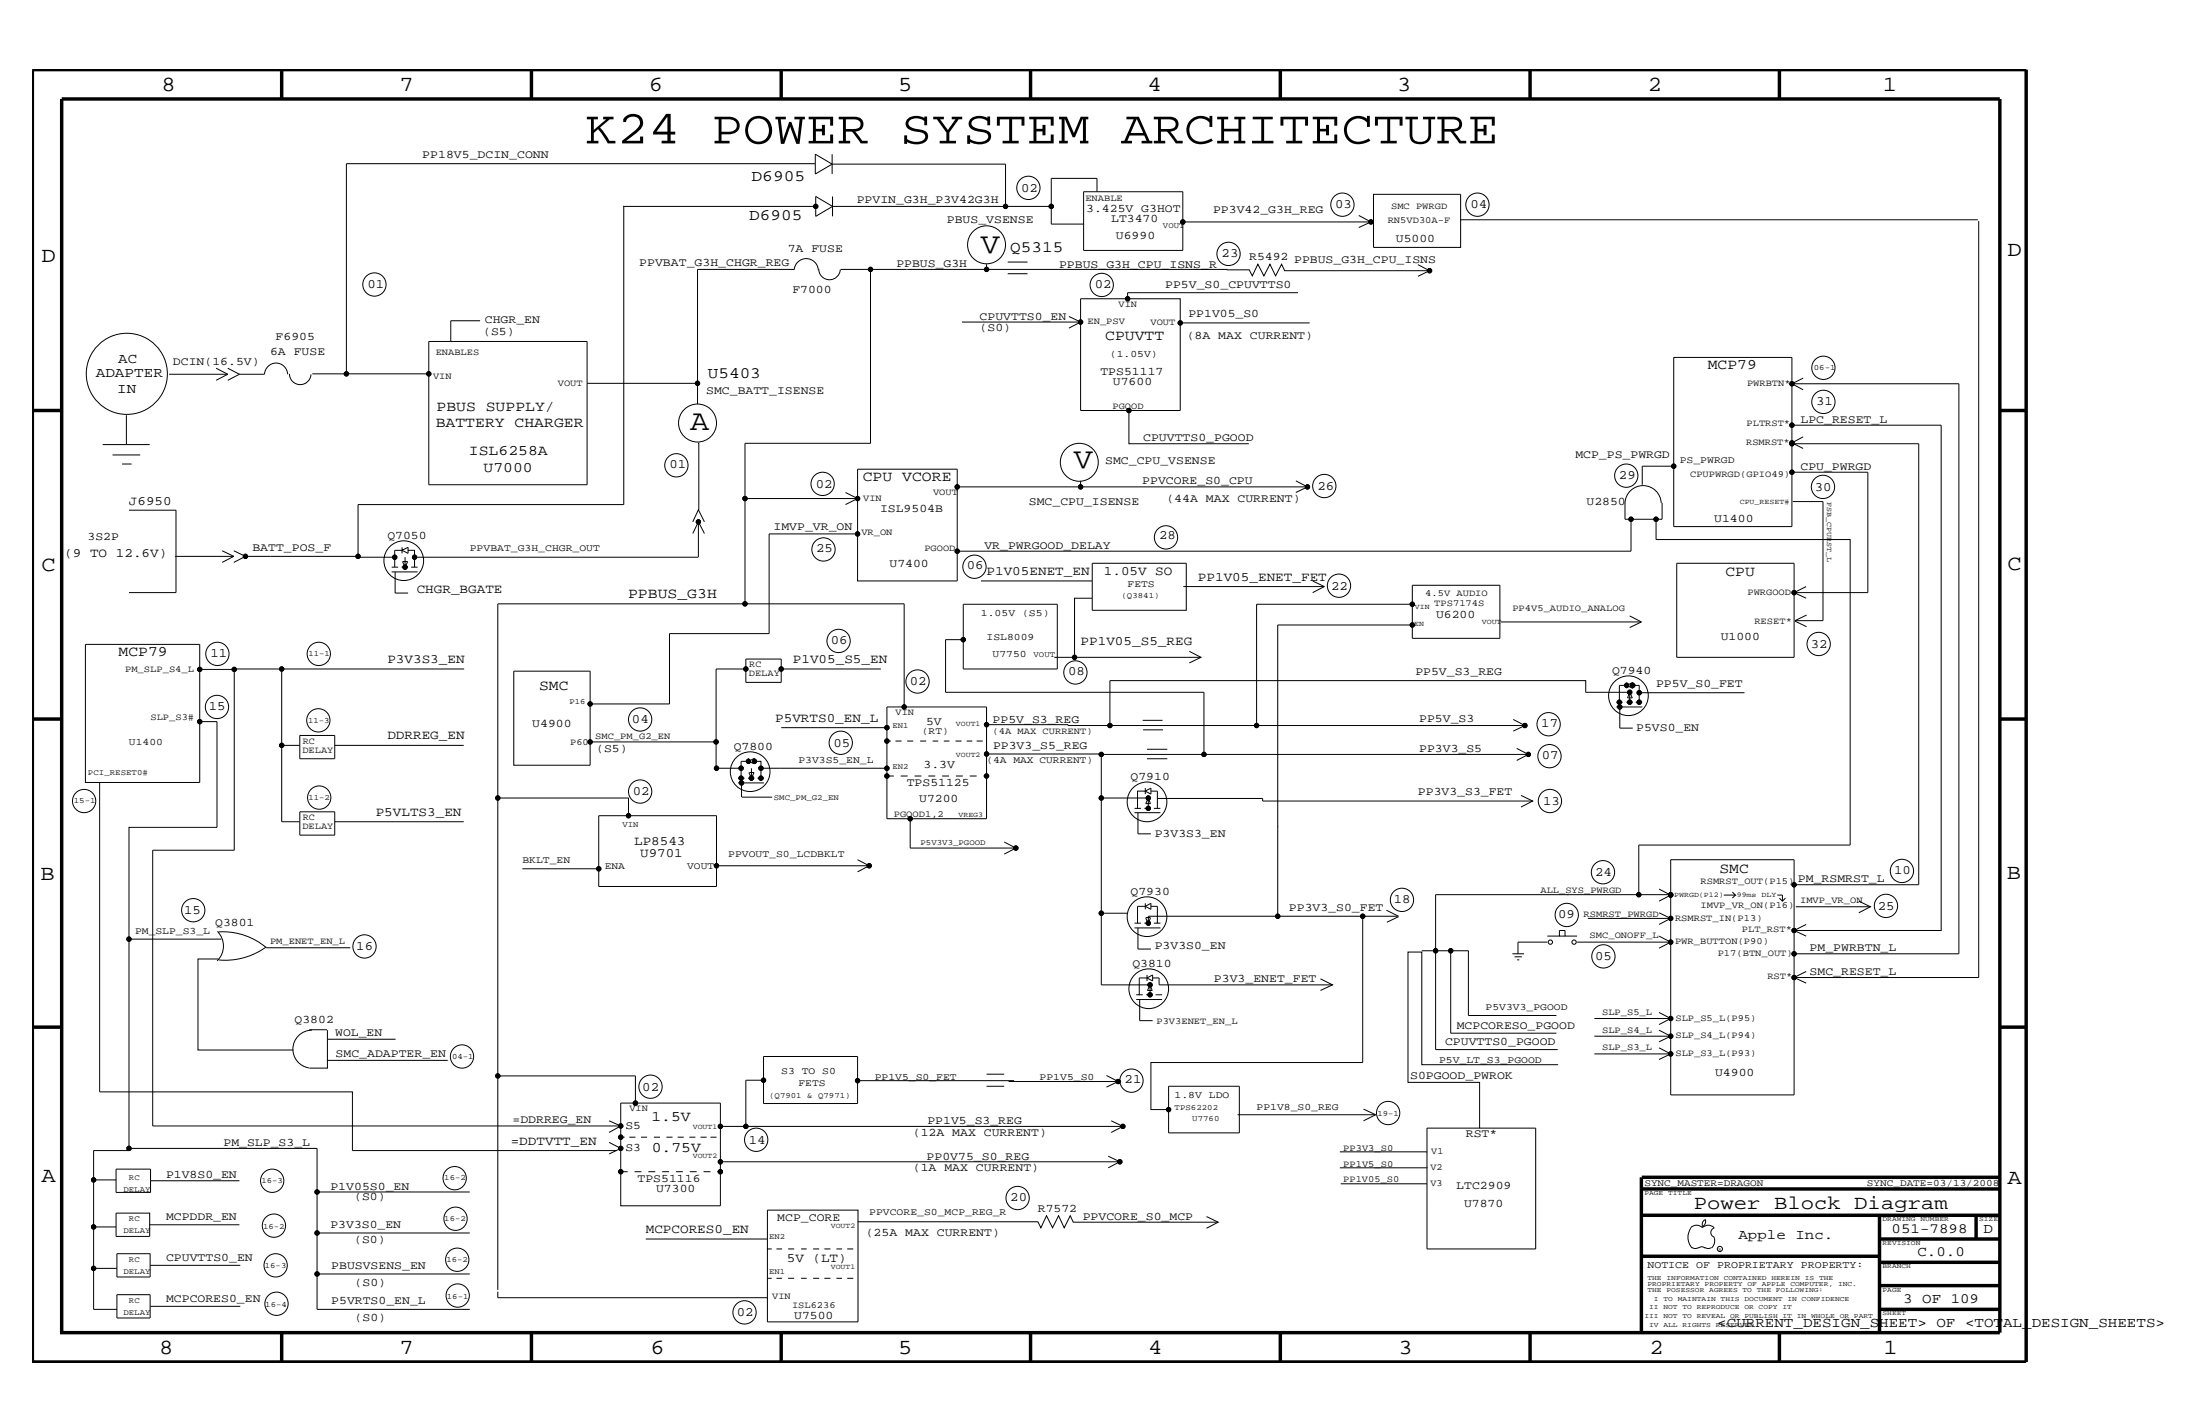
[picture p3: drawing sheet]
<svg xmlns="http://www.w3.org/2000/svg" width="432mm" height="279mm" viewBox="0 0 432 279" stroke-linecap="round" stroke-linejoin="round" font-family="sans-serif">
<g fill="none" stroke="#000" stroke-width=".68" stroke-linecap="butt">
<path d="M6.4 13.7h391.3v253.5h-391.3zM12.1 19.4h380.4v242.1h-380.4zM55.3 13.7v5.7M104.3 13.7v5.7M153.3 13.7v5.7M202.3 13.7v5.7M251.3 13.7v5.7M300.3 13.7v5.7M349.3 13.7v5.7M6.4 80.5h5.7M392.5 80.5h5.2M6.4 141.1h5.7"/>
<path d="M392.5 141.1h5.2M6.4 201.5h5.7M392.5 201.5h5.2M322.2 231v30.5M322.2 233.3h70.3M322.2 238.4h70.3M322.2 231h70.3M368.9 238.4v23.1M387.9 238.4v4.7M322.2 246.5h46.7M368.9 256.9h23.6M368.9 252.3h23.6"/>
<path d="M368.9 247.7h23.6M368.9 243.1h23.6M55.3 261.5v5.7M104.3 261.5v5.7M153.3 261.5v5.7M202.3 261.7v5.5M251.3 261.5v5.7M300.3 261.5v5.7M349.3 261.5v5.7"/>
</g>
<g fill="none" stroke="#000" stroke-width=".2">
<path d="M160 32.1h-92v41.2M163.3 32.2l-3.3 1.9v-3.8l3.3 1.9v1.9M163.3 30.3v1.9M163.3 32.2h34.1v8.3M163.4 38.6v1.9h34M215.3 37.6v-2.6h-9v9h6.4v-6.4h19.5v11.5h-19.5v-5.1M269.6 38.1h17.1v10.4h-17.1zM122.4 40.5v58.5h-52.1v10.2h-22.2M122.4 40.4l-.1 .1h37.8M155.9 52.9h-19v26.4M155.9 52.9a2.37 2.37 0 0 1 2.4-2.2 2.37 2.37 0 0 1 2.3 2.2M160.7 52.8a2.12 2.12 0 0 0 2.1 2.1 2.12 2.12 0 0 0 2.1-2"/>
<path d="M163.4 40.5l-3.3 1.9v-3.8l3.3 1.9v1.9M165 52.9h13M170.9 52.9v34.1h-24.7v31.5M178.1 52.9h62.8h4.3l.6 1.2 1.1-2.3 1.2 2.3 1.2-2.3 1.1 2.3 1.1-2.3 .6 1.3h28.5M193.6 51.8v1.1M197.4 40.5h8.9M197.4 40.4v.1M197.8 51.4h3.9M197.8 53.7h3.9M232.2 43.5h36.9l-2.4 1.1M254.8 57.4h-33.5v1.2M266.7 42.3l2.4 1.2v-.1"/>
<path d="M278.3 51.9l2.3 1.2M280.6 53.1l-2.3 1.1M286.6 43.1h101.6M388.4 43.4v148.4h-36.3M33.2 73.4h11.5M42.4 72.2l2.3 1.2M44.7 72.2l2.3 1.2-2.3 1.2M44.7 73.4l-2.3 1.2M46.9 73.4h5M51.9 73.4a2.28 2.28 0 0 1 2.3-2.2 2.28 2.28 0 0 1 2.3 2.2M56.8 73.3a2.12 2.12 0 0 0 2.1 2.2 2.12 2.12 0 0 0 2.1-2M61.3 73.3h22.9"/>
<path d="M94.2 62.9h-5.7v4.1h26.7v28.1h-31v-28.1h4.3M115.2 75.2h21.7M137 73.4l-.1 .1M188.8 63.2h23.3M209.8 62.1l2.3 1.1v-4.6h19.5v4.8h25.4M212.1 63.2l-2.3 1.2M212.1 63.2v17.3h19.5v-17.1M351.7 75.3h32.8v111.8h-32.4v4.7M351.7 75.3l2.2 1.2M351.7 75.3v11.8M353.9 74.2l-2.2 1.1v-5.2h-23.2v33.2h23.2v-10.6M20.2 87.2h9.2"/>
<path d="M22.1 89.3h5.4M24 91h1.8M24.8 81.5v5.7M137 87h.2l-.1 13M146.2 97.8h22.1M165.9 96.6l2.4 1.2M168.3 97.8l-2.4 1.2M187.9 95.5v12.6h132.2v-6.2M212.1 95.5h-24.2v-3.4h-19.6v12.7M212.1 94.3v1.2M212.1 95.5h44.5M221.6 80.5v6.6h23.5"/>
<path d="M254.3 94.3l2.3 1.2M256.6 95.5l-2.3 1.1M318.9 98.7v3.2h6.1M318.9 98.7a3.6 3.6 0 0 1 3.6-3.4 3.6 3.6 0 0 1 3.5 3.4M326.2 98.7v3.2h-1.2v4h38.1v59.9h-41.5v9.7M328.5 91.5h-6.2v3.6M351.7 83.4h29.3v99.2h-28.9M351.7 87.1v5.6h14.9v23.6h-14.5v-5.8h-23v18.5h23v-12.7M351.7 87.1h24.9v86.5h-24.5M351.9 98.4h5.9v23.4h-5.5l2.3-1.1M353.9 85.7l-2.2 1.2 2.2 1.1M25.3 100.1h9.2v16.2h-9.2"/>
<path d="M34.4 109.2h11.5M43.6 108.1l2.3 1.1M45.9 109.2l-2.3 1.1M45.9 108.1l2.3 1.1-2.3 1.1M70.3 109.2v.1h7.2M76.9 111.3h1.2M76.9 112.2h5.1M77.6 112.2v4.2h2.5M78.8 111.3h1.3M78.9 108l1.2 .6v-.6h1.3v1.3M78.9 107.4v.6l1.2-.6v.6M78.9 108v.6"/>
<path d="M78.9 108h-1.4v3.3M79 110.2l.5 1.1M79.1 110.2h.9l-.5 1.1M79.5 109.3v2M80.7 111.3h1.3M136 102.4l1.1-2.4 1.2 2.4M137 109.3h-55.6v2M137.1 102.4l-1.1 2.3M137.1 102.4v6.9M137.1 102.4l1.2 2.3M168.3 104.8h-17.3v19.5h-19.6v13.8h-15.6v-6.4h-15v18.4h15v-4.5h24.7M168.3 104.8v9.2h19.6v-5.9"/>
<path d="M189.1 118.6h18.4v12.7h-18.4zM192.5 114h21.9M214.4 117.4h-3.5v11.6h24.8M214.4 110.5h18.4v9.2h-18.4zM232.2 115.1h27.7M257.6 114l2.3 1.1M259.9 115.1l-2.3 1.2M277.2 118.6h-30.6v23.8h52.7M354.5 115.1l-2.4 1.2 2.4 1.1M39.2 131.3h6.8v35.5h-16v54.1h91.7M55.3 131.3v14.9h3.5M91.1 131.3h-45.1"/>
<path d="M115.8 138.1v7.5M146.4 131.3h-5.9v19.4h5M146.4 129.3h6.9v4.6h-6.9zM153.3 131.3h19.6M177.5 138.7v-20.2h-79.8v92.6M189.1 125.5h-3.5v10.3h50.7v12.2h63.7M206.9 129h4M233.4 127.8l2.3 1.2-2.3 1.1M277.2 122.6v-7.8h17.2v10.5h-17.2v-2.7h-26.4v39.6M294.6 122h27.6M317.2 137.8h1.3M317.2 138.7h5.1"/>
<path d="M317.9 138.7v4.2h2.6M319.2 137.8h1.3M319.3 133.9v.6l1.2 .6v-.6h1.2v1.4M319.3 134.5v.6M319.9 135.8l.5 1.1h-1zM319.9 137.8v-2h-8.7v-2.3h-93.4v8.9h28.8M319.9 120.8l2.3 1.2M320.5 134.5v-.6l-1.2 .6h-1.5v3.3M321.7 137.8h.6M322.2 122l-2.3 1.1M342.4 135.9h-20.7v1.9h-.6M352.3 121.9l2.3 1.1"/>
<path d="M19.6 153.5h19.6v-27.1h-22.4v27.1h2.8v60.7h49.6v11.5h51.8M39.2 141.6h3.4v20.7h-17.3v22M55.3 146.2v15h3.5M58.8 144.3h6.9v4.6h-6.9zM58.8 159.3h6.9v4.6h-6.9zM65.7 146.2h25.3M97.7 156.6h25.7v3.4M140.6 150.7v.1M144.9 152.7h1.2M144.9 153.6h5M145.5 153.6v2.8M145.6 156.4h6"/>
<path d="M146.8 152.7h1.3M146.9 148.8v.6l1.2-.6v1.1l-1.2-.5M146.9 149.4v.5M146.9 149.4h-1.4v3.3M147 151.6l.5 1.1M147.1 151.6h.9l-.5 1.1M147.5 150.7v2M148.1 149.4h1.3v1.3M148.7 152.7h1.2M149.8 150.7h-.4v2M149.8 150.7h24.3v9.9h19.5v-12.7h22.6v45.3h9.5M149.9 150.7h-.1"/>
<path d="M153.3 142.8h20.8M174.8 145.4h-.7v5.3M175.8 145.4h1.2M178.1 145.4h1.1M180.6 145.4h1.2M183 145.4h1.2M185.3 145.4h1.1M187.5 145.4h1.2M189.7 145.4h1.1M191.7 145.4h1.2M193.6 142.2v-3.5h-19.5v6.7M216.2 156.6h9.2"/>
<path d="M216.2 148h20.1M217.8 142.4h-8.2v-.2h-16v5.7M222.7 159.5h5.1M223.3 158.6h.6M223.4 159.5v4.1h2.5M224.3 141.3h3.9M224.4 143.2h3.9M224.6 158.6h1.3M224.8 155.8v-.6h-1.5v3.4h-.6M224.8 154.6v.6l1.1 .6v-1.2l-1.1 .6M225.1 148.9h4M225.1 147h4"/>
<path d="M225.4 156.6v2M225.4 156.6l.4 1.1h-.9zM225.9 155.2h1.3v3.4M226.5 158.6h1.3M227.2 156.7h20.6v.5h53M297 141.2l2.3 1.2M297.7 146.8l2.3 1.2-2.3 1.2M298.5 156.1l2.3 1.1-2.3 1.2M299.3 142.4l-2.3 1.1M65.7 161.2h25.3M102.5 170.5h15M140.6 169.9v-9.9h-23.1v13.9h23.1v-4h30"/>
<path d="M168.3 168.7l2.3 1.2M170.6 169.9l-2.3 1.2M178.6 160.6v5.8h20.8M197.1 165.2l2.3 1.2-2.3 1.2M216.2 179.2h5M224.8 177.8l1.1 .6v-1.2l-1.1 .6h-1.5v3.3h-.6M224.8 177.2v1.2M225.9 177.8h1.3v3.3h-.7M250.8 162.2v17.6h16.7M250.8 179.8h-25.4v1.3l.4-1M250.9 162.2h-.1M272.1 178.6l2.4 1.2"/>
<path d="M274.3 179.8h-6.8v28.7h-41.6v9.2h3.5M274.5 179.9l-2.3 1.1M307.8 175.5l-.1 .1M321.6 175.5l6.3 .1M321.6 175.5h-39.8v11M325.6 179.1l2.3 1.1M325.6 174.4l2.3 1.2M327.9 175.5v-6.8h24.2v13.9M327.9 175.6v4.6M327.9 175.6l-2.3 1.2M340 175l.6 .6h-2.3M340.6 175.6l-.6 .6"/>
<path d="M348.8 175.6h1v1.2M349.3 176.2l.5 .6 .6-.6M352.5 177.9h14.6M364.8 176.8l2.3 1.1-2.3 1.2M42.7 182.7a4.1 4.1 0 0 1-.1 5.8M42.9 182.9a13.1 13.1 0 0 1 9.3 3M42.9 188.2h-4v17.8h18.7M43.4 184.3h-18.1v41h36.9v8.6M52.2 186h16.5M52.3 185.8a13.7 13.7 0 0 1-9.3 2.6M222.7 182.1h5.1M223 196.1h5.1"/>
<path d="M223.3 181.1h.6M223.4 182.1v4.1h2.5M223.6 195.2h.7M223.7 196.1v4.2h2.5M224.6 181.1h1.3M224.9 180.1l.4 1M224.9 180h.9M225 195.2h1.2M225.1 191.9l1.1-.6v1.2l-1.1-.6h-1.5v3.3h-.6M225.1 191.3v1.2M225.7 193.2l.4 1.1h-.9zM225.7 193.2v2"/>
<path d="M226.2 191.9h1.3v1.3h34M226.8 195.2h1.3M227.2 181.1h.6M259.2 192.1l2.3 1.1-2.3 1.1M279.1 186.5h9.1v12.7h17.3M281.8 186.8v19.1h23.9M284.7 186.5v16.2h20.8M296.8 187.1h2.3M297.3 187.7h1.4M297.8 188.3h.4M303.7 183.7h2.4v-1.1h1.1v1.1h2.3M303.7 184.9h-5.8v2.2"/>
<path d="M306.1 183.7h1.1M309.5 184.9h18.4M311.7 180.2h16.2v4.7M312.9 199.8h15M325.6 198.7l2.3 1.1v3.5M325.6 183.7l2.3 1.2v14.9M327.9 199.8l-2.3 1.2M327.9 184.9l-2.3 1.1M327.9 180.2l-2.3 1.2M354.5 192.9l-2.4-1.1v23h-24.2v-8M354.5 183.7l-2.4-1.1v4.5M354.5 190.6l-2.4 1.2"/>
<path d="M354.5 181.4l-2.4 1.2M60.7 202h3.5M61.2 202.1a3.7 3.7 0 0 0-3.7 3.5 3.7 3.7 0 0 0 3.1 3.9M64.2 208.1h23.7M64.3 202.1v7.5h-3.6M64.3 203.9h13.3M119.5 219.9l2.3 1v-4.5h19.6v11.6M124.7 216.4v-5.3h-27v42M149.9 211.9h-3.5v9.1h74M149.9 207.3h18.4v9.2h-18.4zM168.3 212h30.8M193.6 213.1h3.5"/>
<path d="M193.6 210.8h3.5M198 212.2h21.5M217.2 211l2.3 1.2-2.3 1.1M218.1 219.9l2.3 1.1M229.4 213.1h13.8v9.2h-13.8zM242.9 218.7h27.1M267.6 217.6l2.4 1.1M270 218.7l-2.4 1.2M305.8 208.9h-26.7v-22.1h-2.7v25.6h14v8.9h11v23.8h-21.3v-16M312.9 203.3h15M312.9 206.8h15M325.6 202.1l2.3 1.2"/>
<path d="M327.9 203.3v3.5l-2.3-1.2M327.9 203.3l-2.3 1.1M327.9 206.8l-2.3 1.1M18.4 231.5h4.4M22.8 238h6.6v4.6h-6.6zM22.8 229.4h6.7v4.6h-6.7zM25.3 225.3v.4h-6.9v31.2h4.5M29.5 231.7h17.5M92.2 233.9h-30v8M119.5 224.1l2.3 1.2v11.3h19.6v-8.6h78.4M119.5 222.2l2.3-1.3v2.2M122.6 223.1h-.8v2.2l-2.3 1.1"/>
<path d="M123.5 223.1h1.2M125.8 223.1h1.2M128.4 223.1h1.1M130.8 223.1h1.2M133 223.1h1.2M135.3 223.1h1.2M137.5 223.1h1.2M139.4 223.1h1.2M141.4 221h5M168.3 239.7h35.4l.6 1.2 1.1-2.4 1.2 2.4 1.2-2.4 1.1 2.4 1.2-2.4 .6 1.3h28.4M217.5 226.9l2.3 1.1-2.3 1.1M220.4 221l-2.3 1.2"/>
<path d="M236.8 238.7l2.3 1.1-2.3 1.2M263 226h17.1v3.1M263 229.1h17.1M263.1 232.3h17M280.2 229.1h-.1M290.4 221.3h-10.3v4.7M334.7 239.3l.1 .3a1.19 1.19 0 0 1-.6 1.1M334.8 239.3a1.02 1.02 0 0 0-.6 1.3M18.4 248.9h4.5M18.4 240.7h4.4M22.9 246h6.6v4.6h-6.6zM22.9 254h6.6v4.6h-6.6z"/>
<path d="M29.4 240.3h17.6M29.5 256.3h17.7M29.5 248.3h17.7M62.2 241.9v15h30M62.2 250h30M62.2 241.9h30M126.7 243.1h23.9M150.6 243.1v-5.7h17.8v22h-17.8v-4.8h-52.9v-1.2M150.6 243.1v2h.9M150.6 250.8h.9M150.6 245.1v9.5M152.4 245.1h1.1"/>
<path d="M152.4 250.8h1.1M154.7 245.1h1.2M154.7 250.8h1.2M157.2 245.1h1.1M157.2 250.8h1.1M159.6 245.1h1.2M159.6 250.8h1.2M161.8 245.1h1.2M161.8 250.8h1.2M164.2 245.1h1.1M164.2 250.8h1.1M166.3 245.1h1.2"/>
<path d="M166.3 250.8h1.2M331.8 240.9a1.61 1.61 0 0 1 2.4 0M331.9 241a3.1 3.1 0 0 0 .2 3.9M332.1 244.8l.6 .2 .7-.2M333.4 244.9l.6-.3 .7 .3M334.1 240.9a1.61 1.61 0 0 1 2.3 0M334.6 244.8l.7 .2 .6-.2M336.4 242.8l.2 .6a1.95 1.95 0 0 1-.6 1.4M336.5 240.9a.93 .93 0 0 0-.7 .9 .93 .93 0 0 0 .7 .9"/>
<circle cx="201.8" cy="36.9" r="2.29"/>
<circle cx="73.5" cy="55.8" r="2.29"/>
<circle cx="160.1" cy="40.5" r=".42"/>
<circle cx="170.9" cy="52.9" r=".42"/>
<circle cx="193.6" cy="48" r="3.7"/>
<circle cx="193.6" cy="52.9" r=".42"/>
<circle cx="197.4" cy="40.5" r=".42"/>
<circle cx="206.3" cy="40.5" r=".42"/>
<circle cx="216.2" cy="55.9" r="2.29"/>
<circle cx="221.3" cy="58.6" r=".42"/>
<circle cx="232.2" cy="43.5" r=".42"/>
<circle cx="241.1" cy="49.8" r="2.29"/>
<circle cx="263.5" cy="40.2" r="2.29"/>
<circle cx="269.1" cy="43.5" r=".42"/>
<circle cx="280.6" cy="53.1" r=".42"/>
<circle cx="290" cy="40.2" r="2.29"/>
<circle cx="24.9" cy="73.3" r="8"/>
<circle cx="68" cy="73.3" r=".42"/>
<circle cx="84.2" cy="73.3" r=".42"/>
<circle cx="136.9" cy="75.2" r=".42"/>
<circle cx="212.1" cy="63.2" r=".42"/>
<circle cx="231.6" cy="63.4" r=".42"/>
<circle cx="351.7" cy="75.3" r=".42"/>
<circle cx="357.9" cy="78.9" r="2.29"/>
<circle cx="357.9" cy="72.2" r="2.29"/>
<circle cx="132.8" cy="91.3" r="2.29"/>
<circle cx="136.9" cy="83" r="3.7"/>
<circle cx="146.2" cy="97.8" r=".42"/>
<circle cx="161.5" cy="94.9" r="2.29"/>
<circle cx="168.3" cy="97.8" r=".42"/>
<circle cx="187.9" cy="95.5" r=".42"/>
<circle cx="211.8" cy="90.7" r="3.7"/>
<circle cx="212.1" cy="95.5" r=".42"/>
<circle cx="221.6" cy="80.5" r=".42"/>
<circle cx="256.6" cy="95.5" r=".42"/>
<circle cx="259.9" cy="95.4" r="2.29"/>
<circle cx="319.2" cy="93.3" r="2.29"/>
<circle cx="328.5" cy="91.5" r=".42"/>
<circle cx="351.7" cy="86.9" r=".42"/>
<circle cx="351.7" cy="83.4" r=".42"/>
<circle cx="351.7" cy="87.1" r=".42"/>
<circle cx="351.7" cy="92.7" r=".42"/>
<circle cx="357.8" cy="95.5" r="2.29"/>
<circle cx="48.2" cy="109.2" r=".42"/>
<circle cx="70.3" cy="109.2" r=".42"/>
<circle cx="77.5" cy="109.3" r=".42"/>
<circle cx="79.2" cy="110" r="3.9"/>
<circle cx="79.5" cy="111.3" r=".42"/>
<circle cx="81.4" cy="109.3" r=".42"/>
<circle cx="137.1" cy="102.4" r=".42"/>
<circle cx="146.2" cy="118.5" r=".42"/>
<circle cx="161.6" cy="107.8" r="2.29"/>
<circle cx="168.3" cy="104.8" r=".42"/>
<circle cx="187.9" cy="108.1" r=".42"/>
<circle cx="191.3" cy="111.2" r="2.29"/>
<circle cx="228.9" cy="105.4" r="2.29"/>
<circle cx="262.8" cy="114.9" r="2.29"/>
<circle cx="277.2" cy="118.6" r=".42"/>
<circle cx="320.1" cy="101.9" r=".42"/>
<circle cx="325" cy="101.9" r=".42"/>
<circle cx="352.1" cy="116.3" r=".42"/>
<circle cx="39.2" cy="131.3" r=".42"/>
<circle cx="42.6" cy="138.7" r="2.29"/>
<circle cx="42.7" cy="128.3" r="2.29"/>
<circle cx="46" cy="131.3" r=".42"/>
<circle cx="55.3" cy="131.3" r=".42"/>
<circle cx="62.6" cy="128.3" r="2.29"/>
<circle cx="115.8" cy="138.1" r=".42"/>
<circle cx="146.4" cy="131.3" r=".42"/>
<circle cx="153.3" cy="131.3" r=".42"/>
<circle cx="164.6" cy="125.8" r="2.29"/>
<circle cx="177.5" cy="138.7" r=".42"/>
<circle cx="180.1" cy="133.7" r="2.29"/>
<circle cx="189.1" cy="125.5" r=".42"/>
<circle cx="210.9" cy="129" r=".42"/>
<circle cx="211.1" cy="131.9" r="2.29"/>
<circle cx="277.2" cy="122.6" r=".42"/>
<circle cx="317.8" cy="137.8" r=".42"/>
<circle cx="317.9" cy="138.7" r=".42"/>
<circle cx="319.3" cy="134.5" r=".42"/>
<circle cx="319.6" cy="136.5" r="3.9"/>
<circle cx="319.9" cy="137.8" r=".42"/>
<circle cx="319.9" cy="135.8" r=".42"/>
<circle cx="320.5" cy="134.5" r=".42"/>
<circle cx="321.7" cy="135.9" r=".42"/>
<circle cx="321.7" cy="137.8" r=".42"/>
<circle cx="357" cy="126.4" r="2.29"/>
<circle cx="16.5" cy="157.2" r="2.29"/>
<circle cx="39.2" cy="141.6" r=".42"/>
<circle cx="55.3" cy="146.2" r=".42"/>
<circle cx="62.5" cy="141.3" r="2.29"/>
<circle cx="62.7" cy="156.5" r="2.29"/>
<circle cx="97.7" cy="156.6" r=".42"/>
<circle cx="115.8" cy="145.6" r=".42"/>
<circle cx="125.6" cy="155.3" r="2.29"/>
<circle cx="125.6" cy="141.2" r="2.29"/>
<circle cx="140.5" cy="145.6" r=".42"/>
<circle cx="140.6" cy="150.7" r=".42"/>
<circle cx="145.5" cy="150.7" r=".42"/>
<circle cx="145.5" cy="152.7" r=".42"/>
<circle cx="145.5" cy="153.6" r=".42"/>
<circle cx="146.9" cy="149.4" r=".42"/>
<circle cx="147.2" cy="151.4" r="3.9"/>
<circle cx="147.5" cy="152.7" r=".42"/>
<circle cx="148.1" cy="149.4" r=".42"/>
<circle cx="149.4" cy="150.7" r=".42"/>
<circle cx="149.4" cy="152.7" r=".42"/>
<circle cx="165" cy="145.7" r="2.29"/>
<circle cx="174.1" cy="142.8" r=".42"/>
<circle cx="174.1" cy="150.7" r=".42"/>
<circle cx="174.1" cy="145.4" r=".42"/>
<circle cx="174.1" cy="152.3" r=".42"/>
<circle cx="193.6" cy="142.2" r=".42"/>
<circle cx="193.6" cy="147.9" r=".42"/>
<circle cx="193.6" cy="152.3" r=".42"/>
<circle cx="216.2" cy="156.6" r=".42"/>
<circle cx="216.2" cy="148" r=".42"/>
<circle cx="217.8" cy="142.4" r=".42"/>
<circle cx="225.1" cy="157.3" r="3.9"/>
<circle cx="225.4" cy="156.6" r=".42"/>
<circle cx="225.4" cy="158.6" r=".42"/>
<circle cx="236.3" cy="148" r=".42"/>
<circle cx="246.6" cy="142.4" r=".42"/>
<circle cx="299.3" cy="142.4" r=".42"/>
<circle cx="300" cy="148" r=".42"/>
<circle cx="304" cy="142.1" r="2.29"/>
<circle cx="304.1" cy="148.4" r="2.29"/>
<circle cx="304.2" cy="157.2" r="2.29"/>
<circle cx="37.9" cy="178.6" r="2.29"/>
<circle cx="117.5" cy="170.5" r=".42"/>
<circle cx="123.4" cy="160" r=".42"/>
<circle cx="140.6" cy="169.9" r=".42"/>
<circle cx="170.6" cy="169.9" r=".42"/>
<circle cx="178.6" cy="160.6" r=".42"/>
<circle cx="199.4" cy="166.4" r=".42"/>
<circle cx="216.2" cy="179.2" r=".42"/>
<circle cx="225.1" cy="179.9" r="3.9"/>
<circle cx="250.8" cy="179.8" r=".42"/>
<circle cx="267.5" cy="179.8" r=".42"/>
<circle cx="275.2" cy="176.6" r="2.29"/>
<circle cx="307.5" cy="179.5" r="2.29"/>
<circle cx="314.6" cy="171.1" r="2.29"/>
<circle cx="321.6" cy="175.5" r=".42"/>
<circle cx="327.9" cy="175.6" r=".42"/>
<circle cx="327.9" cy="175.5" r=".42"/>
<circle cx="352.1" cy="173.6" r=".42"/>
<circle cx="370.2" cy="177.7" r="2.29"/>
<circle cx="373.3" cy="170.9" r="2.29"/>
<circle cx="25.3" cy="184.3" r=".42"/>
<circle cx="71.5" cy="185.7" r="2.29"/>
<circle cx="225.4" cy="181.1" r=".42"/>
<circle cx="225.5" cy="194" r="3.9"/>
<circle cx="225.7" cy="195.2" r=".42"/>
<circle cx="225.7" cy="193.2" r=".42"/>
<circle cx="281.8" cy="186.5" r=".42"/>
<circle cx="284.7" cy="186.5" r=".42"/>
<circle cx="304.3" cy="184.9" r=".42"/>
<circle cx="308.9" cy="184.9" r=".42"/>
<circle cx="314.7" cy="187.6" r="2.29"/>
<circle cx="327.9" cy="199.8" r=".42"/>
<circle cx="327.9" cy="184.9" r=".42"/>
<circle cx="327.9" cy="180.2" r=".42"/>
<circle cx="352.1" cy="187.1" r=".42"/>
<circle cx="352.1" cy="182.6" r=".42"/>
<circle cx="352.1" cy="191.8" r=".42"/>
<circle cx="90.7" cy="207.3" r="2.29"/>
<circle cx="97.7" cy="211.1" r=".42"/>
<circle cx="124.7" cy="216.4" r=".42"/>
<circle cx="127.7" cy="213.2" r="2.29"/>
<circle cx="149.9" cy="211.9" r=".42"/>
<circle cx="168.3" cy="212" r=".42"/>
<circle cx="219.5" cy="212.2" r=".42"/>
<circle cx="222.1" cy="212" r="2.29"/>
<circle cx="229.4" cy="217.7" r=".42"/>
<circle cx="272.5" cy="218.4" r="2.29"/>
<circle cx="327.9" cy="203.3" r=".42"/>
<circle cx="327.9" cy="206.8" r=".42"/>
<circle cx="18.4" cy="231.5" r=".42"/>
<circle cx="25.3" cy="225.3" r=".42"/>
<circle cx="53.4" cy="231.7" r="2.29"/>
<circle cx="62.2" cy="233.9" r=".42"/>
<circle cx="89.2" cy="231.2" r="2.29"/>
<circle cx="89.4" cy="239.1" r="2.29"/>
<circle cx="121.8" cy="225.3" r=".42"/>
<circle cx="121.8" cy="223.1" r=".42"/>
<circle cx="121.8" cy="220.9" r=".42"/>
<circle cx="121.8" cy="229.9" r=".42"/>
<circle cx="141.4" cy="221" r=".42"/>
<circle cx="141.4" cy="228" r=".42"/>
<circle cx="141.4" cy="229.9" r=".42"/>
<circle cx="146.4" cy="221" r=".42"/>
<circle cx="148.4" cy="223.6" r="2.29"/>
<circle cx="199.7" cy="235.1" r="2.29"/>
<circle cx="219.8" cy="228" r=".42"/>
<circle cx="220.4" cy="221" r=".42"/>
<circle cx="18.4" cy="240.7" r=".42"/>
<circle cx="18.4" cy="248.9" r=".42"/>
<circle cx="53.8" cy="240.5" r="2.29"/>
<circle cx="54.1" cy="248.3" r="2.29"/>
<circle cx="54.3" cy="255.8" r="2.29"/>
<circle cx="62.2" cy="241.9" r=".42"/>
<circle cx="62.2" cy="250" r=".42"/>
<circle cx="89.7" cy="247.2" r="2.29"/>
<circle cx="89.8" cy="254.2" r="2.29"/>
<circle cx="146.1" cy="257.5" r="2.29"/>
<circle cx="337.6" cy="245.1" r=".51"/>
</g>
<path d="M174.1 152.3h19.5M121.8 229.9h19.6" fill="none" stroke="#000" stroke-width=".2" stroke-dasharray="1.4 1.4" stroke-linecap="butt"/>
<g fill="#000">
<circle cx="160.1" cy="40.5" r=".42"/>
<circle cx="170.9" cy="52.9" r=".42"/>
<circle cx="193.6" cy="52.9" r=".42"/>
<circle cx="197.4" cy="40.5" r=".42"/>
<circle cx="206.3" cy="40.5" r=".42"/>
<circle cx="221.3" cy="58.6" r=".42"/>
<circle cx="232.2" cy="43.5" r=".42"/>
<circle cx="269.1" cy="43.5" r=".42"/>
<circle cx="280.6" cy="53.1" r=".42"/>
<circle cx="68" cy="73.3" r=".42"/>
<circle cx="84.2" cy="73.3" r=".42"/>
<circle cx="136.9" cy="75.2" r=".42"/>
<circle cx="212.1" cy="63.2" r=".42"/>
<circle cx="231.6" cy="63.4" r=".42"/>
<circle cx="351.7" cy="75.3" r=".42"/>
<circle cx="146.2" cy="97.8" r=".42"/>
<circle cx="168.3" cy="97.8" r=".42"/>
<circle cx="187.9" cy="95.5" r=".42"/>
<circle cx="212.1" cy="95.5" r=".42"/>
<circle cx="221.6" cy="80.5" r=".42"/>
<circle cx="256.6" cy="95.5" r=".42"/>
<circle cx="328.5" cy="91.5" r=".42"/>
<circle cx="351.7" cy="86.9" r=".42"/>
<circle cx="351.7" cy="83.4" r=".42"/>
<circle cx="351.7" cy="87.1" r=".42"/>
<circle cx="351.7" cy="92.7" r=".42"/>
<circle cx="48.2" cy="109.2" r=".42"/>
<circle cx="70.3" cy="109.2" r=".42"/>
<circle cx="77.5" cy="109.3" r=".42"/>
<circle cx="79.5" cy="111.3" r=".42"/>
<circle cx="81.4" cy="109.3" r=".42"/>
<circle cx="137.1" cy="102.4" r=".42"/>
<circle cx="146.2" cy="118.5" r=".42"/>
<circle cx="168.3" cy="104.8" r=".42"/>
<circle cx="187.9" cy="108.1" r=".42"/>
<circle cx="277.2" cy="118.6" r=".42"/>
<circle cx="320.1" cy="101.9" r=".42"/>
<circle cx="325" cy="101.9" r=".42"/>
<circle cx="352.1" cy="116.3" r=".42"/>
<circle cx="39.2" cy="131.3" r=".42"/>
<circle cx="46" cy="131.3" r=".42"/>
<circle cx="55.3" cy="131.3" r=".42"/>
<circle cx="115.8" cy="138.1" r=".42"/>
<circle cx="146.4" cy="131.3" r=".42"/>
<circle cx="153.3" cy="131.3" r=".42"/>
<circle cx="177.5" cy="138.7" r=".42"/>
<circle cx="189.1" cy="125.5" r=".42"/>
<circle cx="210.9" cy="129" r=".42"/>
<circle cx="277.2" cy="122.6" r=".42"/>
<circle cx="317.8" cy="137.8" r=".42"/>
<circle cx="317.9" cy="138.7" r=".42"/>
<circle cx="319.3" cy="134.5" r=".42"/>
<circle cx="319.9" cy="137.8" r=".42"/>
<circle cx="319.9" cy="135.8" r=".42"/>
<circle cx="320.5" cy="134.5" r=".42"/>
<circle cx="321.7" cy="135.9" r=".42"/>
<circle cx="321.7" cy="137.8" r=".42"/>
<circle cx="39.2" cy="141.6" r=".42"/>
<circle cx="55.3" cy="146.2" r=".42"/>
<circle cx="97.7" cy="156.6" r=".42"/>
<circle cx="115.8" cy="145.6" r=".42"/>
<circle cx="140.5" cy="145.6" r=".42"/>
<circle cx="140.6" cy="150.7" r=".42"/>
<circle cx="145.5" cy="150.7" r=".42"/>
<circle cx="145.5" cy="152.7" r=".42"/>
<circle cx="145.5" cy="153.6" r=".42"/>
<circle cx="146.9" cy="149.4" r=".42"/>
<circle cx="147.5" cy="152.7" r=".42"/>
<circle cx="148.1" cy="149.4" r=".42"/>
<circle cx="149.4" cy="150.7" r=".42"/>
<circle cx="149.4" cy="152.7" r=".42"/>
<circle cx="174.1" cy="142.8" r=".42"/>
<circle cx="174.1" cy="150.7" r=".42"/>
<circle cx="174.1" cy="145.4" r=".42"/>
<circle cx="174.1" cy="152.3" r=".42"/>
<circle cx="193.6" cy="142.2" r=".42"/>
<circle cx="193.6" cy="147.9" r=".42"/>
<circle cx="193.6" cy="152.3" r=".42"/>
<circle cx="216.2" cy="156.6" r=".42"/>
<circle cx="216.2" cy="148" r=".42"/>
<circle cx="217.8" cy="142.4" r=".42"/>
<circle cx="225.4" cy="156.6" r=".42"/>
<circle cx="225.4" cy="158.6" r=".42"/>
<circle cx="236.3" cy="148" r=".42"/>
<circle cx="246.6" cy="142.4" r=".42"/>
<circle cx="299.3" cy="142.4" r=".42"/>
<circle cx="300" cy="148" r=".42"/>
<circle cx="117.5" cy="170.5" r=".42"/>
<circle cx="123.4" cy="160" r=".42"/>
<circle cx="140.6" cy="169.9" r=".42"/>
<circle cx="170.6" cy="169.9" r=".42"/>
<circle cx="178.6" cy="160.6" r=".42"/>
<circle cx="199.4" cy="166.4" r=".42"/>
<circle cx="216.2" cy="179.2" r=".42"/>
<circle cx="250.8" cy="179.8" r=".42"/>
<circle cx="267.5" cy="179.8" r=".42"/>
<circle cx="321.6" cy="175.5" r=".42"/>
<circle cx="327.9" cy="175.6" r=".42"/>
<circle cx="327.9" cy="175.5" r=".42"/>
<circle cx="352.1" cy="173.6" r=".42"/>
<circle cx="25.3" cy="184.3" r=".42"/>
<circle cx="225.4" cy="181.1" r=".42"/>
<circle cx="225.7" cy="195.2" r=".42"/>
<circle cx="225.7" cy="193.2" r=".42"/>
<circle cx="281.8" cy="186.5" r=".42"/>
<circle cx="284.7" cy="186.5" r=".42"/>
<circle cx="327.9" cy="199.8" r=".42"/>
<circle cx="327.9" cy="184.9" r=".42"/>
<circle cx="327.9" cy="180.2" r=".42"/>
<circle cx="352.1" cy="187.1" r=".42"/>
<circle cx="352.1" cy="182.6" r=".42"/>
<circle cx="352.1" cy="191.8" r=".42"/>
<circle cx="97.7" cy="211.1" r=".42"/>
<circle cx="124.7" cy="216.4" r=".42"/>
<circle cx="149.9" cy="211.9" r=".42"/>
<circle cx="168.3" cy="212" r=".42"/>
<circle cx="219.5" cy="212.2" r=".42"/>
<circle cx="229.4" cy="217.7" r=".42"/>
<circle cx="327.9" cy="203.3" r=".42"/>
<circle cx="327.9" cy="206.8" r=".42"/>
<circle cx="18.4" cy="231.5" r=".42"/>
<circle cx="25.3" cy="225.3" r=".42"/>
<circle cx="62.2" cy="233.9" r=".42"/>
<circle cx="121.8" cy="225.3" r=".42"/>
<circle cx="121.8" cy="223.1" r=".42"/>
<circle cx="121.8" cy="220.9" r=".42"/>
<circle cx="121.8" cy="229.9" r=".42"/>
<circle cx="141.4" cy="221" r=".42"/>
<circle cx="141.4" cy="228" r=".42"/>
<circle cx="141.4" cy="229.9" r=".42"/>
<circle cx="146.4" cy="221" r=".42"/>
<circle cx="219.8" cy="228" r=".42"/>
<circle cx="220.4" cy="221" r=".42"/>
<circle cx="18.4" cy="240.7" r=".42"/>
<circle cx="18.4" cy="248.9" r=".42"/>
<circle cx="62.2" cy="241.9" r=".42"/>
<circle cx="62.2" cy="250" r=".42"/>
</g>
<text font-size="9.3" x="114.9" y="28.1">K24 POWER SYSTEM ARCHITECTURE</text>
<g font-size="5.8">
<text x="192.5" y="49.7">V</text>
<text x="135.5" y="84.4">A</text>
<text x="210.7" y="91.8">V</text>
</g>
<g font-size="4.2">
<text x="31.7" y="17.8">8</text>
<text x="78.4" y="17.8">7</text>
<text x="127.3" y="17.8">6</text>
<text x="176.3" y="17.8">5</text>
<text x="225.2" y="17.8">4</text>
<text x="274.2" y="17.8">3</text>
<text x="323.4" y="17.8">2</text>
<text x="369.6" y="17.8">1</text>
<text x="8.1" y="51.3">D</text>
<text x="394" y="50.3">D</text>
<text x="8.1" y="112.1">C</text>
<text x="394" y="111.9">C</text>
<text x="8" y="172.7">B</text>
<text x="393.9" y="172.5">B</text>
<text x="8.1" y="232">A</text>
<text x="394" y="232.4">A</text>
<text x="31.2" y="265.6">8</text>
<text x="78.4" y="265.6">7</text>
<text x="127.7" y="265.6">6</text>
<text x="176.3" y="265.6">5</text>
<text x="225.4" y="265.6">4</text>
<text x="274.5" y="265.6">3</text>
<text x="323.8" y="265.6">2</text>
<text x="369.7" y="265.6">1</text>
</g>
<text font-size="3.9" x="332.4" y="237.3">Power Block Diagram</text>
<g font-size="3.1">
<text x="147.5" y="35.6">D6905</text>
<text x="147.1" y="43.1">D6905</text>
<text x="198.3" y="49.4">Q5315</text>
<text x="138.9" y="74.2">U5403</text>
</g>
<g font-size="2.9">
<text x="216.9" y="66.7">CPUVTT</text>
<text x="335.2" y="72.3">MCP79</text>
<text x="85.5" y="83.8">BATTERY CHARGER</text>
<text x="85.7" y="80.5">PBUS SUPPLY/</text>
<text x="92" y="89.3">ISL6258A</text>
<text x="94.9" y="92.6">U7000</text>
<text x="169.3" y="94.3">CPU VCORE</text>
<text x="338.7" y="113.1">CPU</text>
<text x="123.3" y="117.4">PPBUS_G3H</text>
<text x="23.3" y="128.7">MCP79</text>
<text x="105.8" y="135.3">SMC</text>
<text x="337.5" y="171.2">SMC</text>
<text x="127.8" y="219.9">1.5V</text>
<text x="127.9" y="226">0.75V</text>
</g>
<g font-size="2.8">
<text x="23.2" y="71.1">AC</text>
<text x="18.8" y="74">ADAPTER</text>
<text x="23" y="77.2">IN</text>
<text x="341.2" y="243.1">Apple Inc.</text>
<text x="371.3" y="241.9">051-7898</text>
<text x="389.3" y="241.9">D</text>
<text x="376.3" y="246.5">C.0.0</text>
<text x="373.5" y="255.7">3 OF 109</text>
<text x="337.1" y="260.4">&lt;CURRENT_DESIGN_SHEET&gt; OF &lt;TOTAL_DESIGN_SHEETS&gt;</text>
</g>
<g font-size="2.5">
<text x="200.4" y="37.6">02</text>
<text x="262" y="40.8">03</text>
<text x="288.6" y="40.8">04</text>
<text x="239.8" y="50.5">23</text>
<text x="72.1" y="56.6">01</text>
<text x="214.9" y="56.5">02</text>
<text x="356.4" y="79.4">31</text>
<text x="131.4" y="91.9">01</text>
<text x="160.1" y="95.7">02</text>
<text x="317.8" y="93.9">29</text>
<text x="25.3" y="99">J6950</text>
<text x="258.6" y="96.1">26</text>
<text x="356.2" y="96.4">30</text>
<text x="227.5" y="105.8">28</text>
<text x="12.6" y="109.3">(9 TO 12.6V)</text>
<text x="160.2" y="108.3">25</text>
<text x="189.7" y="111.7">06</text>
<text x="193.6" y="112.8">P1V05ENET_EN</text>
<text x="216.7" y="112.8">1.05V SO</text>
<text x="235.1" y="114">PP1V05_ENET_FET</text>
<text x="81.8" y="116.3">CHGR_BGATE</text>
<text x="261.3" y="115.9">22</text>
<text x="41.3" y="129">11</text>
<text x="76" y="130.1">P3V3S3_EN</text>
<text x="155.6" y="130.1">P1V05_S5_EN</text>
<text x="163.1" y="126.4">06</text>
<text x="212.1" y="126.6">PP1V05_S5_REG</text>
<text x="355.4" y="127.2">32</text>
<text x="178.6" y="134.5">02</text>
<text x="209.6" y="132.5">08</text>
<text x="41" y="139.3">15</text>
<text x="124" y="141.9">04</text>
<text x="152.1" y="141.6">P5VRTS0_EN_L</text>
<text x="302.5" y="142.7">17</text>
<text x="76" y="145.1">DDRREG_EN</text>
<text x="163.6" y="146.5">05</text>
<text x="302.6" y="149">07</text>
<text x="73.7" y="160">P5VLTS3_EN</text>
<text x="124.2" y="156.1">02</text>
<text x="302.9" y="157.9">13</text>
<text x="124.5" y="165.8">LP8543</text>
<text x="125.6" y="168.2">U9701</text>
<text x="313.1" y="171.9">24</text>
<text x="371.8" y="171.5">10</text>
<text x="36.2" y="179.4">15</text>
<text x="273.6" y="177.2">18</text>
<text x="368.6" y="178.5">25</text>
<text x="305.8" y="180.2">09</text>
<text x="69.9" y="186.5">16</text>
<text x="313.1" y="188.4">05</text>
<text x="126.1" y="214.2">02</text>
<text x="220.7" y="212.5">21</text>
<text x="100.2" y="224.6">=DDTVTT_EN</text>
<text x="147" y="224.4">14</text>
<text x="198.3" y="235.7">20</text>
<text x="126.7" y="241.9">MCPCORES0_EN</text>
<text x="154.4" y="247.7">5V (LT)</text>
<text x="144.6" y="258.2">02</text>
</g>
<g font-size="2.3">
<text x="82.9" y="30.9">PP18V5_DCIN_CONN</text>
<text x="168.1" y="39.7">PPVIN_G3H_P3V42G3H</text>
<text x="213.2" y="41.5">3.425V G3HOT</text>
<text x="238.1" y="41.9">PP3V42_G3H_REG</text>
<text x="185.8" y="43.7">PBUS_VSENSE</text>
<text x="218.1" y="43.5">LT3470</text>
<text x="219" y="46.8">U6990</text>
<text x="274" y="47.4">U5000</text>
<text x="125.5" y="52.2">PPVBAT_G3H_CHGR_REG</text>
<text x="154.6" y="49.5">7A FUSE</text>
<text x="175.9" y="52.4">PPBUS_G3H</text>
<text x="207.9" y="52.6">PPBUS_G3H_CPU_ISNS_R</text>
<text x="245.2" y="51.1">R5492 PPBUS_G3H_CPU_ISNS</text>
<text x="155.5" y="57.4">F7000</text>
<text x="228.7" y="56.4">PP5V_S0_CPUVTTS0</text>
<text x="94.8" y="65.6">(S5)</text>
<text x="95.2" y="63.4">CHGR_EN</text>
<text x="192.3" y="64.9">(S0)</text>
<text x="192.3" y="62.9">CPUVTTS0_EN</text>
<text x="233.3" y="62.2">PP1V05_S0</text>
<text x="34" y="71.6">DCIN(16.5V)</text>
<text x="53" y="69.6">6A FUSE</text>
<text x="54.1" y="66.7">F6905</text>
<text x="232.9" y="66.5">(8A MAX CURRENT)</text>
<text x="138.6" y="77.3">SMC_BATT_ISENSE</text>
<text x="216" y="73.6">TPS51117</text>
<text x="218.4" y="75.5">U7600</text>
<text x="353.4" y="83.1">LPC_RESET_L</text>
<text x="224.4" y="86.5">CPUVTTS0_PGOOD</text>
<text x="309.2" y="89.8">MCP_PS_PWRGD</text>
<text x="216.9" y="91">SMC_CPU_VSENSE</text>
<text x="224.2" y="95">PPVCORE_S0_CPU</text>
<text x="353.4" y="92.3">CPU_PWRGD</text>
<text x="172.7" y="100.4">ISL9504B</text>
<text x="201.9" y="99.1">SMC_CPU_ISENSE</text>
<text x="228.9" y="98.5">(44A MAX CURRENT)</text>
<text x="311.4" y="99">U2850</text>
<text x="17.2" y="105.9">3S2P</text>
<text x="76" y="105.8">Q7050</text>
<text x="151.8" y="104.1">IMVP_VR_ON</text>
<text x="193.2" y="107.8">VR_PWRGOOD_DELAY</text>
<text x="336.5" y="102.4">U1400</text>
<text x="49.5" y="108.1">BATT_POS_F</text>
<text x="174.6" y="111.2">U7400</text>
<text x="281.9" y="121.2">U6200</text>
<text x="337.7" y="125.6">U1000</text>
<text x="277.8" y="132.5">PP5V_S3_REG</text>
<text x="316.4" y="132.3">Q7940</text>
<text x="325" y="134.8">PP5V_S0_FET</text>
<text x="104.5" y="142.6">U4900</text>
<text x="181.8" y="142.2">5V</text>
<text x="194.8" y="141.8">PP5V_S3_REG</text>
<text x="278.6" y="141.6">PP5V_S3</text>
<text x="321.1" y="143.5">P5VS0_EN</text>
<text x="117" y="147.6">(S5)</text>
<text x="144" y="147.2">Q7800</text>
<text x="194.9" y="147">PP3V3_S5_REG</text>
<text x="278.6" y="147.6">PP3V3_S5</text>
<text x="178" y="154.3">TPS51125</text>
<text x="181.3" y="150.7">3.3V</text>
<text x="221.9" y="153">Q7910</text>
<text x="278.3" y="155.9">PP3V3_S3_FET</text>
<text x="180.4" y="157.3">U7200</text>
<text x="226.7" y="164.2">P3V3S3_EN</text>
<text x="352.9" y="173">PM_RSMRST_L</text>
<text x="221.9" y="175.6">Q7930</text>
<text x="253" y="178.8">PP3V3_S0_FET</text>
<text x="42.2" y="181.6">Q3801</text>
<text x="222.2" y="189.7">Q3810</text>
<text x="226.7" y="186.2">P3V3S0_EN</text>
<text x="355.2" y="186.5">PM_PWRBTN_L</text>
<text x="355.2" y="191.2">SMC_RESET_L</text>
<text x="238.3" y="192.6">P3V3_ENET_FET</text>
<text x="57.8" y="200.7">Q3802</text>
<text x="65.8" y="203.2">WOL_EN</text>
<text x="285.9" y="201.9">MCPCORESO_PGOOD</text>
<text x="65.9" y="207.4">SMC_ADAPTER_EN</text>
<text x="283.6" y="205.1">CPUVTTS0_PGOOD</text>
<text x="276.8" y="211.6">S0PGOOD_PWROK</text>
<text x="336.6" y="211.1">U4900</text>
<text x="100.6" y="220.2">=DDRREG_EN</text>
<text x="122.8" y="221.5">S5</text>
<text x="182" y="220.6">PP1V5_S3_REG</text>
<text x="43.9" y="224.9">PM_SLP_S3_L</text>
<text x="122.8" y="225.7">S3</text>
<text x="179.2" y="222.9">(12A MAX CURRENT)</text>
<text x="181.9" y="227.6">PP0V75_S0_REG</text>
<text x="287.7" y="223.1">RST*</text>
<text x="32.6" y="231.2">P1V8S0_EN</text>
<text x="64.9" y="233.5">P1V05S0_EN</text>
<text x="125.1" y="232">TPS51116</text>
<text x="128.8" y="233.9">U7300</text>
<text x="179.2" y="229.8">(1A MAX CURRENT)</text>
<text x="285.8" y="233.4">LTC2909</text>
<text x="32.6" y="239.3">MCPDDR_EN</text>
<text x="69.5" y="235.5">(S0)</text>
<text x="152.6" y="239.6">MCP_CORE</text>
<text x="203.7" y="237.9">R7572</text>
<text x="212.5" y="239.4">PPVCORE_S0_MCP</text>
<text x="287.4" y="236.8">U7870</text>
<text x="64.9" y="241">P3V3S0_EN</text>
<text x="69.5" y="244">(S0)</text>
<text x="169.9" y="242.5">(25A MAX CURRENT)</text>
<text x="32.6" y="247.3">CPUVTTS0_EN</text>
<text x="65" y="248.9">PBUSVSENS_EN</text>
<text x="32.6" y="255.4">MCPCORES0_EN</text>
<text x="65" y="255.9">P5VRTS0_EN_L</text>
<text x="69.6" y="252.3">(S0)</text>
<text x="69.6" y="259.2">(S0)</text>
<text x="155.9" y="258.8">U7500</text>
</g>
<text font-size="2" x="323.3" y="248.9">NOTICE OF PROPRIETARY PROPERTY:</text>
<g font-size="1.9">
<text x="213" y="39.5">ENABLE</text>
<text x="273" y="41">SMC PWRGD</text>
<text x="272.4" y="43.8">RN5VD30A-F</text>
<text x="213.4" y="63.6">EN_PSV</text>
<text x="219.5" y="60.2">VIN</text>
<text x="225.8" y="63.7">VOUT</text>
<text x="85.5" y="69.6">ENABLES</text>
<text x="217.8" y="70.1">(1.05V)</text>
<text x="85" y="74.5">VIN</text>
<text x="109.5" y="75.7">VOUT</text>
<text x="342.9" y="75.7">PWRBTN*</text>
<text x="218.4" y="80.3">PGOOD</text>
<text x="342.8" y="83.7">PLTRST*</text>
<text x="342.7" y="87.4">RSMRST*</text>
<text x="329.7" y="90.9">PS_PWRGD</text>
<text x="331.7" y="93.6">CPUPWRGD(GPIO49)</text>
<text x="169.4" y="98.2">VIN</text>
<text x="183.1" y="97.1">VOUT</text>
<text x="169.1" y="104.9">VR_ON</text>
<text x="92.2" y="108.1">PPVBAT_G3H_CHGR_OUT</text>
<text x="181.4" y="108.1">PGOOD</text>
<text x="221.3" y="115.1">FETS</text>
<text x="279.7" y="117">4.5V AUDIO</text>
<text x="281.5" y="119">TPS7174S</text>
<text x="296.8" y="119.8">PP4V5_AUDIO_ANALOG</text>
<text x="343" y="116.7">PWRGOOD</text>
<text x="192.5" y="120.8">1.05V (S5)</text>
<text x="193.6" y="125.5">ISL8009</text>
<text x="344.3" y="122.4">RESET*</text>
<text x="24.6" y="131.9">PM_SLP_S4_L</text>
<text x="147.1" y="130.9">RC</text>
<text x="194.8" y="129">U7750</text>
<text x="147" y="132.7">DELAY</text>
<text x="29.5" y="141.3">SLP_S3#</text>
<text x="175.8" y="140.3">VIN</text>
<text x="180.9" y="144">(RT)</text>
<text x="25.3" y="146.2">U1400</text>
<text x="59.4" y="147.7">DELAY</text>
<text x="59.4" y="145.9">RC</text>
<text x="111.9" y="146.1">P60</text>
<text x="116.8" y="145">SMC_PM_G2_EN</text>
<text x="156.7" y="149.7">P3V3S5_EN_L</text>
<text x="193.6" y="149.7">(4A MAX CURRENT)</text>
<text x="194.8" y="144">(4A MAX CURRENT)</text>
<text x="59.4" y="160.9">RC</text>
<text x="175.4" y="160.4">PGOOD1,2</text>
<text x="59.4" y="162.7">DELAY</text>
<text x="102.5" y="169.3">BKLT_EN</text>
<text x="118.7" y="170.5">ENA</text>
<text x="134.9" y="170.5">VOUT</text>
<text x="142.9" y="168.2">PPVOUT_S0_LCDBKLT</text>
<text x="333.8" y="173.4">RSMRST_OUT(P15)</text>
<text x="302.3" y="175.2">ALL_SYS_PWRGD</text>
<text x="310.8" y="179.9">RSMRST_PWRGD</text>
<text x="333.8" y="178.3">IMVP_VR_ON(P16)</text>
<text x="353.3" y="177.2">IMVP_VR_ON</text>
<text x="26.5" y="183.2">PM_SLP_S3_L</text>
<text x="53" y="185.3">PM_ENET_EN_L</text>
<text x="312" y="184">SMC_ONOFF_L</text>
<text x="328.8" y="180.6">RSMRST_IN(P13)</text>
<text x="328.8" y="185.2">PWR_BUTTON(P90)</text>
<text x="341.9" y="182.9">PLT_RST*</text>
<text x="337.1" y="187.5">P17(BTN_OUT)</text>
<text x="346.9" y="192.1">RST*</text>
<text x="227" y="200.9">P3V3ENET_EN_L</text>
<text x="291.6" y="198.1">P5V3V3_PGOOD</text>
<text x="314.5" y="199.2">SLP_S5_L</text>
<text x="314.5" y="202.6">SLP_S4_L</text>
<text x="328.8" y="200.3">SLP_S5_L(P95)</text>
<text x="328.8" y="203.7">SLP_S4_L(P94)</text>
<text x="282.4" y="208.5">P5V_LT_S3_PGOOD</text>
<text x="314.5" y="206">SLP_S3_L</text>
<text x="328.8" y="207.2">SLP_S3_L(P93)</text>
<text x="153.3" y="210.8">S3 TO S0</text>
<text x="156.7" y="213.1">FETS</text>
<text x="171.7" y="211.9">PP1V5_S0_FET</text>
<text x="204" y="211.9">PP1V5_S0</text>
<text x="230.5" y="215.4">1.8V LDO</text>
<text x="123.5" y="218">VIN</text>
<text x="246.6" y="217.7">PP1V8_S0_REG</text>
<text x="263.7" y="225.8">PP3V3_S0</text>
<text x="280.9" y="226.3">V1</text>
<text x="263.7" y="231.8">PP1V05_S0</text>
<text x="263.7" y="228.9">PP1V5_S0</text>
<text x="280.8" y="229.6">V2</text>
<text x="280.8" y="232.8">V3</text>
<text x="322.7" y="232.7">SYNC_MASTER=DRAGON</text>
<text x="366.4" y="232.7">SYNC_DATE=03/13/2008</text>
<text x="170.6" y="238.4">PPVCORE_S0_MCP_REG_R</text>
<text x="151.6" y="254.8">VIN</text>
<text x="155.4" y="256.6">ISL6236</text>
</g>
<g font-size="1.6">
<text x="228.3" y="44.8">VOUT</text>
<text x="356" y="72.5">06-1</text>
<text x="220.1" y="117.4">(Q3841)</text>
<text x="60.5" y="128.8">11-1</text>
<text x="202.9" y="129">VOUT</text>
<text x="60.5" y="141.8">11-3</text>
<text x="111.8" y="138.1">P16</text>
<text x="175.2" y="142.8">EN1</text>
<text x="17.3" y="152">PCI_RESET0#</text>
<text x="175.2" y="150.8">EN2</text>
<text x="14.5" y="157.6">15-1</text>
<text x="60.5" y="156.9">11-2</text>
<text x="151.9" y="156.9">SMC_PM_G2_EN</text>
<text x="122.2" y="162.3">VIN</text>
<text x="180.7" y="165.7">P5V3V3_PGOOD</text>
<text x="88.7" y="207.8">04-1</text>
<text x="151" y="215.4">(Q7901 &amp; Q7971)</text>
<text x="230.5" y="217.7">TPS62202</text>
<text x="234" y="220">U7760</text>
<text x="270.3" y="218.9">19-1</text>
<text x="24.2" y="233.9">DELAY</text>
<text x="25.3" y="231.5">RC</text>
<text x="51.3" y="232.1">16-3</text>
<text x="87.2" y="231.6">16-2</text>
<text x="25.3" y="239.6">RC</text>
<text x="87.2" y="239.6">16-2</text>
<text x="24.2" y="241.9">DELAY</text>
<text x="51.6" y="241.2">16-2</text>
<text x="151" y="243.1">EN2</text>
<text x="24.2" y="250">DELAY</text>
<text x="25.3" y="247.7">RC</text>
<text x="52" y="248.7">16-3</text>
<text x="87.6" y="247.7">16-2</text>
<text x="151" y="250">EN1</text>
<text x="25.3" y="255.7">RC</text>
<text x="52.1" y="256.4">16-4</text>
<text x="87.7" y="254.8">16-1</text>
<text x="24.2" y="258.1">DELAY</text>
</g>
<g font-size="1.4">
<text x="341.5" y="98.9">CPU_RESET#</text>
<text x="358.6" y="98.6" transform="rotate(90 358.6 98.6)">FSB_CPURST_L</text>
<text x="277.7" y="119.4">VIN</text>
<text x="277.5" y="122.8">EN</text>
<text x="290.8" y="122.5">VOUT</text>
<text x="187.6" y="142.5">VOUT1</text>
<text x="187.6" y="148.4">VOUT2</text>
<text x="188.1" y="160.4">VREG3</text>
<text x="328.6" y="176">PWRGD(P12)</text>
<text x="340.9" y="176">99ms DLY</text>
<text x="136" y="221.5">VOUT1</text>
<text x="136" y="227.2">VOUT2</text>
<text x="322.7" y="234.4">PAGE TITLE</text>
<text x="369.5" y="239.6">DRAWING NUMBER</text>
<text x="388.5" y="239.6">SIZE</text>
<text x="163.1" y="241">VOUT2</text>
<text x="369.5" y="244.2">REVISION</text>
<text x="163.1" y="249">VOUT1</text>
<text x="323.3" y="251.1">THE INFORMATION CONTAINED HEREIN IS THE</text>
<text x="369.5" y="248.9">BRANCH</text>
<text x="323.3" y="253.4">THE POSESSOR AGREES TO THE FOLLOWING:</text>
<text x="323.3" y="252.3">PROPRIETARY PROPERTY OF APPLE COMPUTER, INC.</text>
<text x="323.7" y="256.9">II NOT TO REPRODUCE OR COPY IT</text>
<text x="324.6" y="255.2">I TO MAINTAIN THIS DOCUMENT IN CONFIDENCE</text>
<text x="369.5" y="253.4">PAGE</text>
<text x="322.7" y="258.6">III NOT TO REVEAL OR PUBLISH IT IN WHOLE OR PART</text>
<text x="323.7" y="260.4">IV ALL RIGHTS RESERVED</text>
<text x="369.5" y="258.1">SHEET</text>
</g>
<text font-size=".9" x="337.3" y="245.4">R</text>
</svg>
